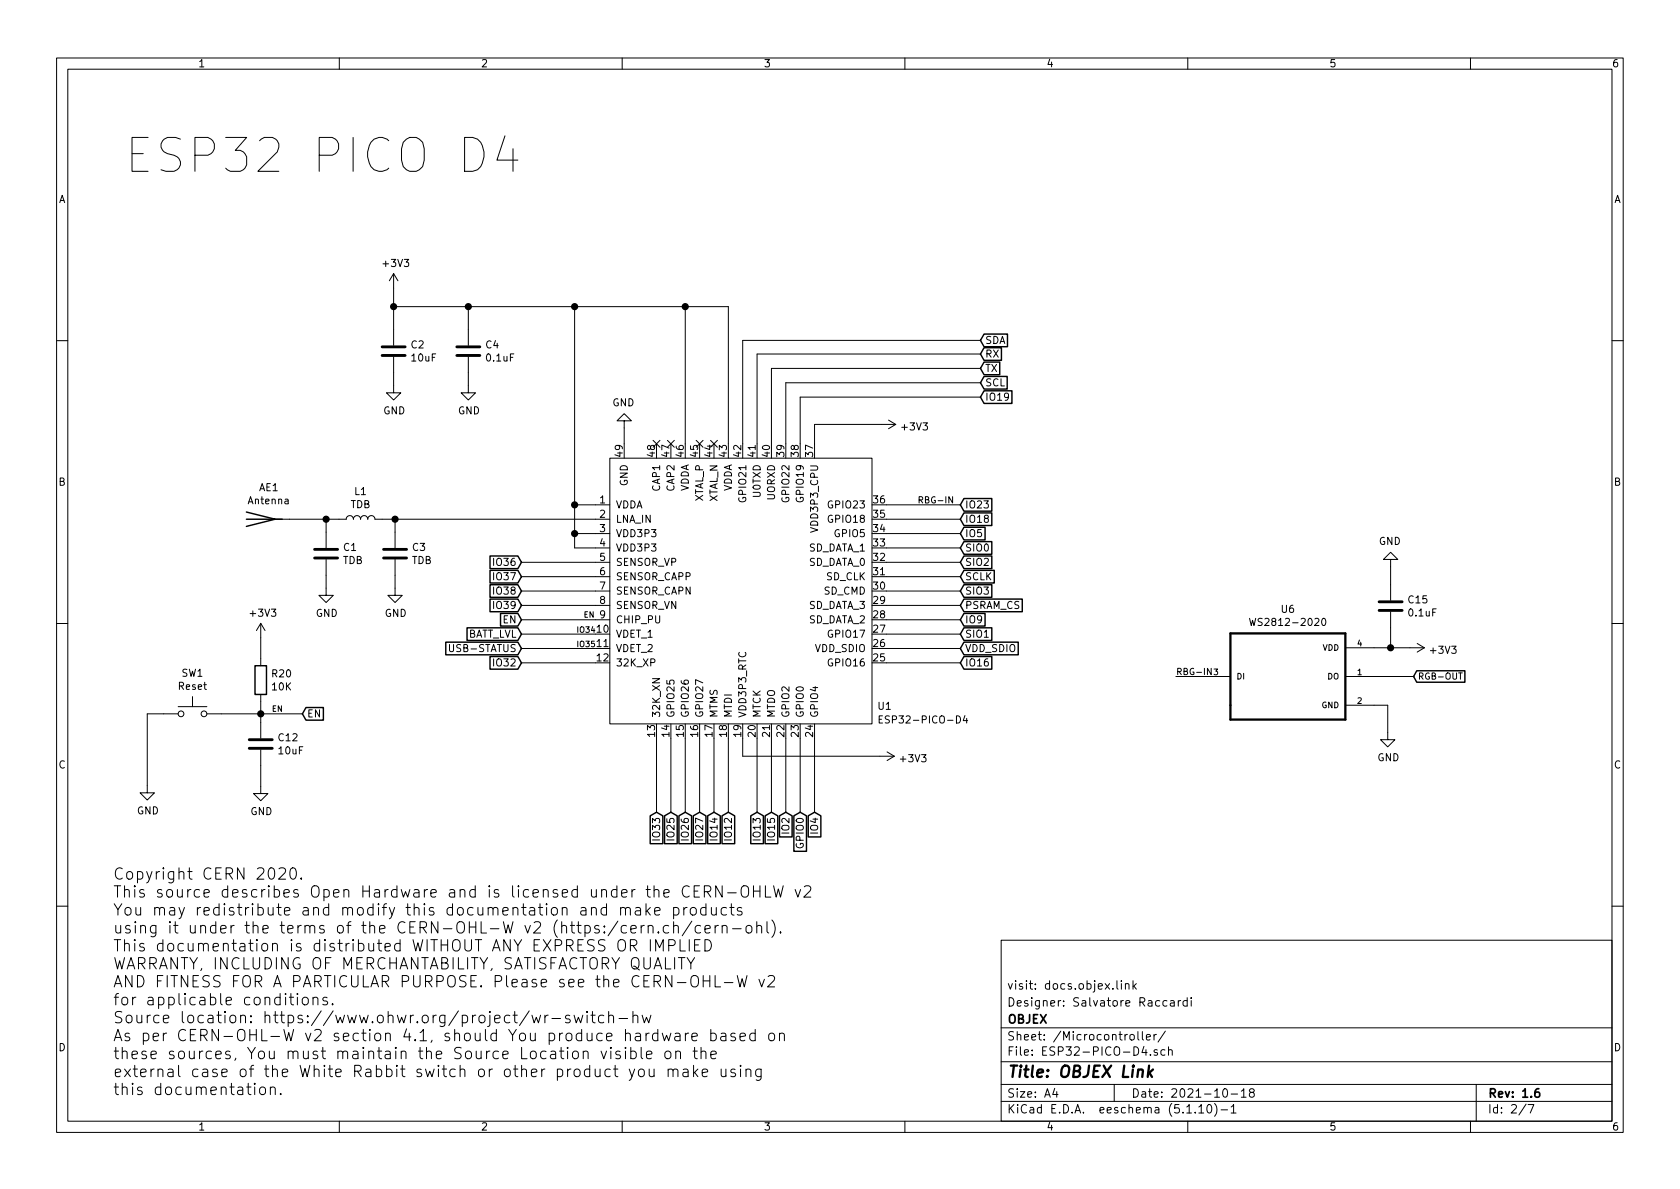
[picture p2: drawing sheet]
<svg xmlns="http://www.w3.org/2000/svg" width="297mm" height="210mm" viewBox="0 0 297 210" stroke-linecap="round" stroke-linejoin="round" font-family="sans-serif">
<g fill="none" stroke="#000" stroke-width=".18">
<path d="M10 10.3h277v189.9h-277zM12 12.2h273v186.1h-273zM60 10.3v1.9M110 10.3v1.9M160 10.3v1.9M210 10.3v1.9M260 10.3v1.9M89.3 24l-1.4 4.3h3.7M90.7 26.3v4M69.6 48.4v12.7M69.6 48.4l-.8 1.3M69.6 48.4l.8 1.3"/>
<path d="M69.6 54.2h59.2v24.3M82.8 54.2v6.9M101.6 54.2v42.7h6.2M121.2 54.2v24.3M10 60.2h2M69.6 63.1v6.4h1.3l-1.3 1.2-1.3-1.2h1.3M82.8 63.1v6.4h1.3l-1.3 1.2-1.3-1.2h1.3M110.4 74.4h1.2l-1.2-1.3-1.3 1.3h1.3v4.1M115.5 77.9l1.2 1.2M116.7 77.9l-1.2 1.2M118 77.9l1.2 1.2M119.2 77.9l-1.2 1.2"/>
<path d="M123.1 77.9l1.2 1.2M124.3 77.9l-1.2 1.2M125.6 77.9l1.2 1.2M126.8 77.9l-1.2 1.2M157.1 74.3l1.3 .8M158.4 75.1h-14.4v3.4M158.4 75.1l-1.3 .7M173.4 70.2h-31.9v8.3M173.4 67.7h-34.5v10.8M173.4 65.1h-37v13.4M173.4 62.6h-39.5v15.9M173.4 60.2h-42.1v18.3"/>
<path d="M285 60.2h2M48.6 91.8h12.6a.63 .63 0 0 1 .6-.6 .63 .63 0 0 1 .7 .6 .63 .63 0 0 1 .6-.6 .63 .63 0 0 1 .7 .6 .63 .63 0 0 1 .6-.6 .63 .63 0 0 1 .6 .6 .63 .63 0 0 1 .7-.6 .63 .63 0 0 1 .6 .6h41.5M57.7 98.9v6.4h1.2l-1.2 1.2-1.3-1.2h1.3M57.7 91.8v5.1M69.8 98.9v6.4h1.3l-1.3 1.2-1.2-1.2h1.2M69.8 91.8v5.1M92.2 99.4h15.6M101.6 89.3h6.2M101.6 94.4h6.2M107.8 81h46.4v47h-46.4zM156.7 89.3h13.1M156.7 91.8h13.1"/>
<path d="M156.7 94.4h13.1M156.7 96.9h13.1M156.7 99.4h13.1M168.4 87.8v1.1l-.6-1.1v1.1M245.9 98.9h1.2l-1.2-1.2-1.3 1.2h1.3v7.3M10 110.3h2M46.1 110.2l-.8 1.3M46.1 110.2v7.5M46.1 110.2l.8 1.3M79.5 114v1l.2 .2h.4l.1-.2v-1M92.2 102h15.6M92.2 104.5h15.6"/>
<path d="M92.2 107.1h15.6M92.2 109.6h15.6M92.2 114.7h13.1M92.2 112.1h13.1M92.2 117.2h13.1M156.7 102h13.1M156.7 104.5h13.1M156.7 107.1h13.1M156.7 109.6h13.1M156.7 114.7h13.1M156.7 112.1h13.1M156.7 117.2h13.1"/>
<path d="M207.9 119.6h9.7M214.1 118.2v1.1l-.6-1.1v1.1M220.9 109.3l.3 1.3 .3-.9 .2 .9 .3-1.3M233.8 109.5l.2-.2a.67 .67 0 0 1 .4 .7 .67 .67 0 0 1-.4 .6l-.3-.5zM237.9 119.6h12M237.9 114.5h13.9M245.9 108.2v6.3M250.6 113.8l1.2 .7M251.8 114.5l-1.2 .8M257.9 119h.6M285 110.3h2M31.5 126.2h-5.5v14h1.3l-1.3 1.3-1.2-1.3h1.2"/>
<path d="M31.5 125h5.1M34 123.2v1.8M36.6 126.2h16.9M46.1 132.6v7.7h1.3l-1.3 1.3-1.3-1.3h1.3M46.1 122.8v7.8M116.1 130.6v13M118.6 130.6v13M121.2 130.6v13M123.7 130.6v13M126.2 130.6v13M128.8 130.6v13M131.3 130.6v3.1h26.8"/>
<path d="M133.9 130.6v13M136.4 130.6v13M138.9 130.6v13M141.5 130.6v13M144 130.6v13M155.4 127.2h.5M156 126.6h-.6v1.3h.6M156.8 133l1.3 .7M158.1 133.7l-1.3 .8M170.6 126.5l-.3 .9h.8M170.9 127v.9M237.9 124.7h7.5v6.1h1.2l-1.2 1.3-1.3-1.3h1.3"/>
<path d="M49.3 153.6l.3-.1h.5a.49 .49 0 0 1 .4 .5l-.1 .3-1.1 1.2h1.2M51.4 153.6a.49 .49 0 0 1 .5-.1 .49 .49 0 0 1 .4 .3 1.03 1.03 0 0 1-.6 1.7 1.18 1.18 0 0 1-.4-1.7zM53.3 155.3v.2l-.1-.1 .1-.1v.2M114.2 159.8v2M122.7 157.6h.7M123.7 156.6h-1v2h1M124.5 157.7h.8a.54 .54 0 0 0 .4-.5 .54 .54 0 0 0-.4-.6h-.8v2M124.8 159.8v2M125 157.7l.7 .9M127.7 156.6v2l-1.2-2v2M128.7 157.9h1.5M129.3 159.8v1.7l.1 .2 .4 .1"/>
<path d="M131.1 156.9a.66 .66 0 0 1 .8-.3 .66 .66 0 0 1 .5 .7v.7a.66 .66 0 0 1-.4 .6 .66 .66 0 0 1-.7-.1 1.58 1.58 0 0 1-.2-1.6zM133.2 157.6h1.2M133.2 156.6v2M134.4 156.6v2M135.3 156.6v2h1M136.8 156.6l.4 2 .4-1.4 .4 1.4 .5-2M140.6 157.3l.5 1.3 .5-1.3M142.2 156.8l.3-.2h.5l.3 .2 .1 .4-.1 .3-1.2 1.1h1.3M10 160.2h2M51.2 176.3h.7M51.4 175.7v1.7l.1 .2 .4 .1M52.6 175.7l-.1 .1h.2l-.1-.1v.2"/>
<path d="M52.6 176.3v1.4M53.5 176.5a.55 .55 0 0 1 .6-.2 .55 .55 0 0 1 .4 .4v.6a.56 .56 0 0 1-.5 .4 .56 .56 0 0 1-.6-.4zM55.3 176.5a.5 .5 0 0 1 .9 .1v1.1M55.3 176.3v1.4M57.8 176.4l-.4-.1-.3 .3 .1 .3 .6 .2 .1 .2-.1 .3-.1 .1-.6-.1M58.8 177.5l.1 .1-.1 .1-.1-.1 .1-.1v.2M94.1 179.5l.3 1.4 .4-1 .4 1 .4-1.4M96.3 179.5v1.4M96.9 179.5l-.4 .1-.2 .3M100.7 179.6l-.4-.1-.3 .3 .1 .3 .6 .2 .1 .2-.1 .3-.1 .1-.6-.1M101.5 179.5l.4 1.4 .4-1 .4 1 .3-1.4M103.8 178.9l-.1 .1h.1v-.1v.1"/>
<path d="M103.8 179.5v1.4M104.5 179.5h.7M104.7 178.9v1.7l.2 .2 .3 .1M106.8 179.6l-.6-.1-.4 .4v.6l.2 .3 .2 .1 .6-.1M107.6 179.7a.52 .52 0 0 1 .8-.1l.1 1.3M107.6 178.9v2M109.7 160.7a.49 .49 0 0 1 .9 .1v1M109.7 160.5v1.3M110.6 160.8l.1-.2a.48 .48 0 0 1 .8 .2v1M111.5 164.3l1-.2-.1-.4-.6-.1-.3 .3 .1 1 .2 .1 .6-.1M111.9 179.7a.5 .5 0 0 1 .9 .1v1.1M111.9 178.9v2"/>
<path d="M112.4 160.6l.2-.1 .6 .1 .1 1.2M113.3 161l-.7 .1a.39 .39 0 0 0-.3 .3 .39 .39 0 0 0 .3 .4l.7-.1M113.4 163.6v1.4M113.5 179.5l.4 1.4 .4-1 .4 1 .4-1.4M113.9 163.6l-.4 .1-.1 .3M114.4 161.1l.6 .7M114.6 163.8a.49 .49 0 0 1 .9 .1v1.1M114.6 163.6v1.4M115 160.5l-.8 .7M115 166.2v2M115.7 161.1l1-.1-.1-.4-.6-.1-.3 .3 .1 .9 .2 .1 .6-.1M115.9 168.2v-2l.7 1.4 .7-1.4v2"/>
<path d="M116.4 164.8l.1 .1-.1 .1-.1-.1 .1-.1v.2M118.2 163.7l-.5-.1-.4 .4v.6l.2 .3 .2 .1 .5-.1M118.2 167.2h.8a.54 .54 0 0 0 .4-.5 .54 .54 0 0 0-.4-.5h-.8v2M119.1 160.6l.6-.1 .3 .4v.5l-.1 .3-.2 .1-.6-.1M119.1 163.8a.47 .47 0 0 1 .8 .1v1.1M119.1 160.5v2M119.1 163v2M120.2 166.2v2h1M120.9 160.5v1.3M121.5 160.5l-.4 .1-.2 .3M121.5 169.3l.6 1.1 .7-1.1M121.9 166.2v2"/>
<path d="M122.1 160.7a.55 .55 0 0 1 .6-.2 .55 .55 0 0 1 .4 .4v.5a.55 .55 0 0 1-.5 .4 .55 .55 0 0 1-.6-.4zM122.1 170.4v.9M122.3 162.9l-1.7 2.6M122.8 167.1h.7M123.8 166.2h-1v2h1M123.9 163.7l-.6-.1-.4 .4v.6l.2 .3 .2 .1 .6-.1M124.3 172.5v2M124.3 173.5h1.2M124.6 164.3l1-.2-.1-.4-.6-.1-.3 .3 .1 1 .2 .1 .6-.1M124.6 166.2a1.06 1.06 0 0 1 1.2 .6 1.06 1.06 0 0 1-.4 1.3l-.8 .1zM124.8 160.6l-.5-.1-.4 .4v.5l.2 .3 .2 .1 .5-.1M125.5 172.5v2"/>
<path d="M125.8 160.5l.1 1.2a.53 .53 0 0 0 .7-.1M126.4 172.5v2h1M126.4 163.6v1.4M126.6 160.5v1.3M127 163.6l-.4 .1-.2 .3M127.7 163.8a.52 .52 0 0 1 .7-.1l.1 1.3M127.7 163.6v1.4M128.1 173.8h1.5M128.4 160.6l-.5-.1-.4 .4v.5l.2 .3 .2 .1 .5-.1M129 160.5h.8M129.5 164.2h1.5M130.4 172.5l.4 2 .4-1.4 .4 1.4 .5-2"/>
<path d="M131.1 160.6a.5 .5 0 0 0-.7 .2l.1 .3a.68 .68 0 0 1 .7 .3l-.1 .3-.2 .1-.5-.1M132 163.8a.55 .55 0 0 1 .5-.2 .55 .55 0 0 1 .4 .4v.6a.54 .54 0 0 1-.5 .4 .54 .54 0 0 1-.5-.4zM133.8 163.8a.49 .49 0 0 1 .9 .1v1.1M133.8 163v2M134.2 173.2l.5 1.3 .5-1.3M135.6 163v1.7l.3 .3M135.8 172.7l.3-.2h.5l.3 .2 .1 .4-.1 .3-1.2 1.1h1.3M136.5 162.7a2.29 2.29 0 0 1 0 3.1M138 164.8l.1 .1-.1 .1v-.2v.2M177 166.3h108v32h-108zM197.5 173.4v1.3l.2 .2M198.3 173.4v.2"/>
<path d="M198.3 173.9v1M199 174.1l.2-.2 .3 .1 .1 .9M199 173.9v1M200.3 173.4v1.5M200.5 174.4l.4 .5M200.9 173.9l-.6 .6M206.3 177l-.4-.1-.3 .3 .1 .6 .2 .1 .4-.1M207 177h.5l.1 .9M207.6 177.3l-.5 .1-.2 .2 .1 .2 .1 .1 .5-.1M208.3 176.9v1M208.8 176.9l-.3 .1-.2 .2M209.9 177l-.4-.1-.3 .3v.6l.3 .1 .4-.1"/>
<path d="M209.9 176.4v1.5M210.6 176.4v.2M210.6 176.9v1M285 160.2h2M45 192.2v1.4M46.1 192.3a.52 .52 0 0 1 .8 .3v.6a.54 .54 0 0 1-.5 .4 .54 .54 0 0 1-.5-.4v-.6zM47.8 192.4a.52 .52 0 0 1 .8-.1l.1 1.3M47.8 192.2v1.4M49.6 193.4v.2l-.1-.1 .1-.1v.2M60 198.3v1.9M97.6 180.1h1.5M106.3 185.9l.5 1.3 .4-1.3"/>
<path d="M108 185.9v1.3M109.4 180.1h1.6M109.6 186l-.5-.1-.2 .3 .1 .3 .6 .1 .1 .2-.1 .3-.2 .1-.5-.1M110 198.3v1.9M110.6 185.9v1.3M111.3 189l.4 1.4M111.5 186l.6-.1 .4 .4v.5l-.2 .3-.2 .1-.6-.1M111.5 185.2v2M112.2 189l-.7 1.9-.2 .2M113 189.2a.53 .53 0 0 1 .5-.2 .53 .53 0 0 1 .4 .4v.6a.54 .54 0 0 1-.5 .4 .54 .54 0 0 1-.5-.4zM113.4 185.2v1.7l.2 .3M114.3 186.5l1-.1-.1-.4-.6-.1-.3 .3 .1 .9 .2 .1 .6-.1"/>
<path d="M114.8 189l.1 1.3a.52 .52 0 0 0 .7-.1M115.6 189v1.4M117.1 182.7l.4 1.3 .4-.9 .3 .9 .4-1.3M117.7 186.1a.55 .55 0 0 1 .5-.2 .55 .55 0 0 1 .4 .4v.5a.55 .55 0 0 1-.5 .4 .55 .55 0 0 1-.5-.4zM118.1 189.2a.52 .52 0 0 1 .8-.1l.1 1.3M118.1 189v1.4M119 189.3l.1-.2a.48 .48 0 0 1 .8 .2v1.1M119.4 182.8l.2-.1 .5 .1 .1 1.2M119.5 186.1a.47 .47 0 0 1 .8 .1v1M119.5 185.9v1.3M120.2 183.2l-.6 .1a.39 .39 0 0 0-.3 .4 .39 .39 0 0 0 .3 .3l.6-.1M120.8 189.1l.2-.1 .6 .1 .1 1.3"/>
<path d="M121.2 182.7v1.3M121.7 189.5l-.7 .1a.39 .39 0 0 0-.3 .4 .39 .39 0 0 0 .3 .4l.7-.1M121.8 182.7l-.4 .1-.2 .3M122.3 183.4l1-.2-.1-.4-.6-.1-.3 .3 .1 .9 .2 .1 .6-.1M122.5 185.9h.8M122.6 188.4v2M122.8 185.2v1.7l.1 .2 .4 .1M122.8 189.6l.6 .8M123.4 189l-.8 .8M124 186.1a.5 .5 0 0 1 .8 .1v1M124 185.2v2M124.2 189.7l.9-.2-.1-.4-.6-.1-.2 .3 .1 1 .1 .1 .6-.1"/>
<path d="M125.7 182.8l.6-.1 .3 .4v.6l-.2 .2-.1 .1-.6-.1M125.7 186.5l.9-.1-.1-.4-.5-.1-.3 .3 .1 .9 .2 .1 .5-.1M125.7 182v2M127.5 182.8l.2-.1 .6 .1v1.2M127.5 189l.1 1.3a.52 .52 0 0 0 .7-.1M128.3 183.2l-.6 .1a.39 .39 0 0 0-.3 .4 .39 .39 0 0 0 .3 .3l.6-.1M128.3 189v1.4M130 182.8a.48 .48 0 0 0-.8 .2l.1 .3a.68 .68 0 0 1 .8 .4l-.3 .3-.6-.1M130 189.1a.48 .48 0 0 0-.8 .2l.1 .3a.68 .68 0 0 1 .8 .4l-.3 .4-.6-.1M130.8 183.4l1-.2-.1-.4-.6-.1-.3 .3 .1 .9 .2 .1 .6-.1M130.9 188.4l-.1 .1h.2l-.1-.1v.2M130.9 189v1.4"/>
<path d="M131.9 189.2a.49 .49 0 0 1 .9 .1v1.1M131.9 189v1.4M133.5 182.8l-.6-.1-.3 .4v.6l.2 .2 .1 .1 .6-.1M133.5 182v2M134.6 189v1.7a.56 .56 0 0 1-.9 .3M134.6 189.1l-.6-.1-.4 .4v.6l.2 .3 .2 .1 .6-.1M136 182.9a.55 .55 0 0 1 .5-.2 .55 .55 0 0 1 .5 .4v.6a.54 .54 0 0 1-.6 .4 .54 .54 0 0 1-.5-.4zM137.8 182.9a.49 .49 0 0 1 .9 .1v1M137.8 182.7v1.3M160 198.3v1.9M177 194.8h108M177 191.8h108"/>
<path d="M177 187.8h108M177 181.8h108M186.5 192.5l-.4 1h1M186.8 193v1M197 191.8v3M199.8 183.1l.3-.2 .4 .2v.7l-.2 .1-.5-.1zM201.2 182.4v1.3l.2 .2M202 182.4v1.3l.2 .2M202.3 185l-.4 1.1h.9M202.6 185.6v1M202.7 183.4l.7-.1-.1-.3-.4-.1-.2 .2 .1 .7h.5M203.4 186.5v.1"/>
<path d="M204 182.9v1M204.5 182.9l-.5 .3M204.6 185.7a.37 .37 0 0 0-.6 .1l.1 .2 .5 .2 .1 .1-.2 .3-.5-.1M206 185.7l-.5-.1-.2 .3v.6l.2 .1 .5-.1M206 182.3l-1.3 2M206.6 185.7h.1a.37 .37 0 0 1 .6 .1v.8M206.6 185.1v1.5M210 198.3v1.9M211.3 196.7v.1M212 195.8l.4-.5v1.5M212 196.8h.8M213.5 195.5l.2-.2a.81 .81 0 0 1 .6 .6 .81 .81 0 0 1-.3 .8l-.1 .1a.79 .79 0 0 1-.4-1.3z"/>
<path d="M214.8 195.1a1.79 1.79 0 0 1 0 2.3M215.9 196.3h1.1M216.3 192.7l.4-.2a.94 .94 0 0 1 0 1.5 .79 .79 0 0 1-.4-1.3zM217.7 195.8l.4-.5v1.5M217.7 193.5h1.1M217.7 196.8h.8M219.5 193l.4-.5v1.5M219.5 194h.8M221.2 193.2l-.3-.3 .1-.2 .2-.2 .4 .1 .2 .2-.1 .2-.6 .2a.48 .48 0 0 0-.1 .7l.2 .1 .5-.1a.48 .48 0 0 0-.1-.7h-.1M260 198.3v1.9M261 191.8v6.5M269.8 195.2l-1.2 2"/>
<path d="M270.2 195.3h1l-.6 1.5"/>
<circle cx="32" cy="126.2" r=".51"/>
<circle cx="36.1" cy="126.2" r=".51"/>
</g>
<path d="M272.1 192.5a.62 .62 0 0 0-.7 .7v.7l.3 .1 .5-.1v-.5l-.1-.2-.4-.1-.3 .3" fill="none" stroke="#000" stroke-width=".3"/>
<path d="M217.6 112h20.3v15.2h-20.3zM203.2 188.4l-.3 2M203.2 189.7l.5 .7M203.9 189.1l-.9 .8" fill="none" stroke="#000" stroke-width=".41"/>
<path d="M67.6 62.9h4M67.6 61.3h4M80.8 62.9h4M80.8 61.3h4M55.6 98.7h4.1M55.6 97.1h4.1M67.8 98.7h4.1M67.8 97.1h4.1M243.8 107.9h4.1M243.8 106.4h4.1M44.1 132.3h4M44.1 130.8h4" fill="none" stroke="#000" stroke-width=".51"/>
<g fill="none" stroke="#000" stroke-width=".25">
<path d="M174 59.1h4.1v2.2h-4.1l-.6-1.1zM174 64h2.8v2.3h-2.8l-.6-1.2zM174 61.5h3.1v2.2h-3.1l-.6-1.1zM174 66.6h4.1v2.2h-4.1l-.6-1.1zM174 69.1h4.9v2.2h-4.9l-.6-1.1zM43.6 90.5l5 1.3-5 1.3M43.6 91.8h6.3M86.6 98.3h5l.6 1.1-.6 1.2h-5zM170.4 95.8h5v2.2h-5l-.6-1.1zM170.4 98.3h5v2.3h-5l-.6-1.2zM170.4 88.2h5v2.2h-5l-.6-1.1zM170.4 90.7h5v2.2h-5l-.6-1.1z"/>
<path d="M170.4 93.2h3.8v2.3h-3.8l-.6-1.1zM45.1 117.7h2v5.1h-2zM78.8 113.6h12.8l.6 1.1-.6 1.1h-12.8zM82.6 111h9l.6 1.1-.6 1.2h-9zM86.6 103.4h5l.6 1.1-.6 1.1h-5zM86.6 105.9h5l.6 1.2-.6 1.1h-5zM86.6 100.9h5l.6 1.1-.6 1.1h-5zM86.6 116.1h5l.6 1.1-.6 1.1h-5zM88.5 108.5h3.1l.6 1.1-.6 1.1h-3.1zM170.4 100.9h5.4v2.2h-5.4l-.6-1.1zM170.4 103.4h5v2.2h-5l-.6-1.1zM170.4 105.9h10.3v2.3h-10.3l-.6-1.1z"/>
<path d="M170.4 111h5v2.3h-5l-.6-1.2zM170.4 113.6h9.6v2.2h-9.6l-.6-1.1zM170.4 108.5h3.8v2.2h-3.8l-.6-1.1zM170.4 116.1h5v2.2h-5l-.6-1.1zM250.5 118.6h8.5v2h-8.5l-.6-1zM54.1 125.1h3.1v2.2h-3.1l-.6-1.1zM115 144.3l1.1-.7 1.1 .7v4.9h-2.2zM117.5 144.3l1.1-.7 1.1 .7v4.9h-2.2zM120 144.3l1.2-.7 1.1 .7v4.9h-2.3zM122.6 144.3l1.1-.7 1.1 .7v4.9h-2.2zM125.1 144.3l1.1-.7 1.2 .7v4.9h-2.3zM127.7 144.3l1.1-.7 1.1 .7v4.9h-2.2z"/>
<path d="M132.7 144.3l1.2-.7 1.1 .7v4.9h-2.3zM135.3 144.3l1.1-.7 1.1 .7v4.9h-2.2zM137.8 144.3l1.1-.7 1.2 .7v3.7h-2.3zM140.4 144.3l1.1-.7 1.1 .7v6.2h-2.2zM142.9 144.3l1.1-.7 1.1 .7v3.7h-2.2z"/>
</g>
<g fill="#000" stroke="#000" stroke-width=".25">
<circle cx="69.6" cy="54.2" r=".51"/>
<circle cx="82.8" cy="54.2" r=".51"/>
<circle cx="101.6" cy="54.2" r=".51"/>
<circle cx="121.2" cy="54.2" r=".51"/>
<circle cx="57.7" cy="91.8" r=".51"/>
<circle cx="69.9" cy="91.8" r=".51"/>
<circle cx="101.6" cy="94.4" r=".51"/>
<circle cx="101.6" cy="89.3" r=".51"/>
<circle cx="245.9" cy="114.5" r=".51"/>
<circle cx="46.1" cy="126.2" r=".51"/>
</g>
<text font-size="8.3" x="21.8" y="30.6">ESP32 PICO D4</text>
<g font-size="2.8">
<text x="19.9" y="155.6">Copyright CERN 2020.</text>
<text x="19.9" y="158.7">This source describes Open Hardware and is licensed under the CERN-OHLW v2</text>
<text x="19.9" y="161.9">You may redistribute and modify this documentation and make products</text>
<text x="19.9" y="165.1">using it under the terms of the CERN-OHL-W v2 (https:/cern.ch/cern-ohl).</text>
<text x="19.9" y="168.3">This documentation is distributed WITHOUT ANY EXPRESS OR IMPLIED</text>
<text x="19.9" y="171.4">WARRANTY, INCLUDING OF MERCHANTABILITY, SATISFACTORY QUALITY</text>
<text x="19.9" y="174.6">AND FITNESS FOR A PARTICULAR PURPOSE. Please see the CERN-OHL-W v2</text>
<text x="19.9" y="177.8">for applicable conditions.</text>
<text x="19.9" y="181">Source location: https://www.ohwr.org/project/wr-switch-hw</text>
<text x="19.9" y="184.1">As per CERN-OHL-W v2 section 4.1, should You produce hardware based on</text>
<text x="19.9" y="187.3">these sources, You must maintain the Source Location visible on the</text>
<text x="19.9" y="190.5">external case of the White Rabbit switch or other product you make using</text>
<text x="178" y="190.5">Title: OBJEX Link</text>
<text x="19.9" y="193.7">this documentation.</text>
</g>
<g font-size="2.1">
<text x="178" y="178">Designer: Salvatore Raccardi</text>
<text x="178" y="175">visit: docs.objex.link</text>
<text x="178" y="184">Sheet: /Microcontroller/</text>
<text x="178" y="181">OBJEX</text>
<text x="178" y="186.7">File: ESP32-PICO-D4.sch</text>
<text x="178" y="196.9">KiCad E.D.A. eeschema (5.1.10)-1</text>
<text x="178" y="194.1">Size: A4</text>
<text x="200" y="194.1">Date: 2021-10-18</text>
<text x="263" y="194.1">Rev: 1.6</text>
<text x="263" y="196.9">Id: 2/7</text>
</g>
<g font-size="1.8">
<text x="35" y="11.9">1</text>
<text x="85" y="11.9">2</text>
<text x="135" y="11.9">3</text>
<text x="185" y="11.9">4</text>
<text x="235" y="11.9">5</text>
<text x="285" y="11.9">6</text>
<text x="10.4" y="35.9">A</text>
<text x="285.4" y="35.9">A</text>
<text x="67.9" y="47.2">+3V3</text>
<text x="72.7" y="61.6">C2</text>
<text x="72.8" y="63.9">10uF</text>
<text x="85.9" y="61.6">C4</text>
<text x="86.1" y="63.9">0.1uF</text>
<text x="174.1" y="60.8">SDA</text>
<text x="174.1" y="65.8">TX</text>
<text x="174.1" y="63.2">RX</text>
<text x="108.3" y="71.9">GND</text>
<text x="174.1" y="68.3">SCL</text>
<text x="174.1" y="70.9">IO19</text>
<text x="67.8" y="73.3">GND</text>
<text x="81" y="73.3">GND</text>
<text x="159.6" y="76.1">+3V3</text>
<text x="110.1" y="80.7" transform="rotate(-90 110.1 80.7)">49</text>
<text x="115.8" y="80.7" transform="rotate(-90 115.8 80.7)">48</text>
<text x="118.4" y="80.7" transform="rotate(-90 118.4 80.7)">47</text>
<text x="120.9" y="80.7" transform="rotate(-90 120.9 80.7)">46</text>
<text x="123.4" y="80.7" transform="rotate(-90 123.4 80.7)">45</text>
<text x="126" y="80.7" transform="rotate(-90 126 80.7)">44</text>
<text x="128.5" y="80.7" transform="rotate(-90 128.5 80.7)">43</text>
<text x="131.1" y="80.7" transform="rotate(-90 131.1 80.7)">42</text>
<text x="133.6" y="80.7" transform="rotate(-90 133.6 80.7)">41</text>
<text x="136.1" y="80.7" transform="rotate(-90 136.1 80.7)">40</text>
<text x="138.7" y="80.7" transform="rotate(-90 138.7 80.7)">39</text>
<text x="141.2" y="80.7" transform="rotate(-90 141.2 80.7)">38</text>
<text x="143.8" y="80.7" transform="rotate(-90 143.8 80.7)">37</text>
<text x="10.4" y="85.9">B</text>
<text x="44" y="89.2">Antenna</text>
<text x="45.8" y="86.9">AE1</text>
<text x="62" y="89.9">TDB</text>
<text x="62.7" y="87.5">L1</text>
<text x="106.1" y="89">1</text>
<text x="108.8" y="89.9">VDDA</text>
<text x="111" y="86" transform="rotate(-90 111 86)">GND</text>
<text x="116.7" y="86.8" transform="rotate(-90 116.7 86.8)">CAP1</text>
<text x="119.3" y="86.8" transform="rotate(-90 119.3 86.8)">CAP2</text>
<text x="121.8" y="87" transform="rotate(-90 121.8 87)">VDDA</text>
<text x="124.3" y="88.8" transform="rotate(-90 124.3 88.8)">XTAL_P</text>
<text x="126.9" y="88.9" transform="rotate(-90 126.9 88.9)">XTAL_N</text>
<text x="129.4" y="87" transform="rotate(-90 129.4 87)">VDDA</text>
<text x="132" y="88.4" transform="rotate(-90 132 88.4)">GPIO21</text>
<text x="134.5" y="87.8" transform="rotate(-90 134.5 87.8)">U0TXD</text>
<text x="137" y="88.4" transform="rotate(-90 137 88.4)">UORXD</text>
<text x="139.6" y="88.4" transform="rotate(-90 139.6 88.4)">GPIO22</text>
<text x="142.1" y="88.4" transform="rotate(-90 142.1 88.4)">GPIO19</text>
<text x="146.8" y="89.9">GPIO23</text>
<text x="154.5" y="89">36</text>
<text x="170.6" y="89.9">IO23</text>
<text x="285.4" y="85.9">B</text>
<text x="106.1" y="91.6">2</text>
<text x="106.1" y="94.1">3</text>
<text x="108.8" y="92.5">LNA_IN</text>
<text x="108.8" y="95">VDD3P3</text>
<text x="144.7" y="93.6" transform="rotate(-90 144.7 93.6)">VDD3P3_CPU</text>
<text x="146.8" y="92.5">GPIO18</text>
<text x="147.8" y="95">GPIO5</text>
<text x="154.5" y="94.1">34</text>
<text x="154.5" y="91.6">35</text>
<text x="170.6" y="92.5">IO18</text>
<text x="170.6" y="95">IO5</text>
<text x="60.6" y="99.7">TDB</text>
<text x="60.8" y="97.4">C1</text>
<text x="72.8" y="99.7">TDB</text>
<text x="73" y="97.4">C3</text>
<text x="87.6" y="100.1">IO36</text>
<text x="106.1" y="96.6">4</text>
<text x="106.1" y="99.2">5</text>
<text x="106.1" y="101.7">6</text>
<text x="108.8" y="97.5">VDD3P3</text>
<text x="108.8" y="100.1">SENSOR_VP</text>
<text x="142.8" y="100.1">SD_DATA_0</text>
<text x="142.8" y="97.5">SD_DATA_1</text>
<text x="154.5" y="101.7">31</text>
<text x="154.5" y="99.2">32</text>
<text x="154.5" y="96.6">33</text>
<text x="170.6" y="97.5">SIO0</text>
<text x="170.6" y="100.1">SIO2</text>
<text x="243.8" y="96.4">GND</text>
<text x="87.6" y="105.2">IO38</text>
<text x="87.6" y="107.7">IO39</text>
<text x="87.6" y="102.6">IO37</text>
<text x="106.1" y="104.3">7</text>
<text x="106.1" y="106.8">8</text>
<text x="108.8" y="102.6">SENSOR_CAPP</text>
<text x="108.8" y="105.2">SENSOR_CAPN</text>
<text x="108.8" y="107.7">SENSOR_VN</text>
<text x="142.8" y="107.7">SD_DATA_3</text>
<text x="145.7" y="105.2">SD_CMD</text>
<text x="146.1" y="102.6">SD_CLK</text>
<text x="154.5" y="106.8">29</text>
<text x="154.5" y="104.3">30</text>
<text x="170.6" y="102.6">SCLK</text>
<text x="170.6" y="105.2">SIO3</text>
<text x="170.6" y="107.7">PSRAM_CS</text>
<text x="249.1" y="106.7">C15</text>
<text x="44.4" y="109.1">+3V3</text>
<text x="55.8" y="109.1">GND</text>
<text x="68" y="109.1">GND</text>
<text x="82.4" y="112.8">BATT_LVL</text>
<text x="89" y="110.2">EN</text>
<text x="105.6" y="111.9">10</text>
<text x="106.1" y="109.3">9</text>
<text x="108.8" y="112.8">VDET_1</text>
<text x="108.8" y="110.2">CHIP_PU</text>
<text x="142.8" y="110.2">SD_DATA_2</text>
<text x="146.8" y="112.8">GPIO17</text>
<text x="154.5" y="111.9">27</text>
<text x="154.5" y="109.3">28</text>
<text x="170.6" y="112.8">SIO1</text>
<text x="170.6" y="110.2">IO9</text>
<text x="222.1" y="110.7">WS2812-2020</text>
<text x="226.6" y="108.4">U6</text>
<text x="249.2" y="109">0.1uF</text>
<text x="32.1" y="119.7">SW1</text>
<text x="48.2" y="119.8">R20</text>
<text x="80" y="115.3">USB-STATUS</text>
<text x="87.6" y="117.9">IO32</text>
<text x="105.6" y="114.4">11</text>
<text x="105.6" y="117">12</text>
<text x="108.8" y="115.3">VDET_2</text>
<text x="108.8" y="117.9">32K_XP</text>
<text x="144.1" y="115.3">VDD_SDIO</text>
<text x="146.8" y="117.9">GPIO16</text>
<text x="154.5" y="117">25</text>
<text x="154.5" y="114.4">26</text>
<text x="170.6" y="115.3">VDD_SDIO</text>
<text x="170.6" y="117.9">IO16</text>
<text x="253.1" y="115.6">+3V3</text>
<text x="31.6" y="122">Reset</text>
<text x="48.2" y="122.1">10K</text>
<text x="155.3" y="125.5">U1</text>
<text x="49.3" y="131.1">C12</text>
<text x="54.3" y="126.9">EN</text>
<text x="115.8" y="130.2" transform="rotate(-90 115.8 130.2)">13</text>
<text x="116.7" y="127" transform="rotate(-90 116.7 127)">32K_XN</text>
<text x="118.4" y="130.2" transform="rotate(-90 118.4 130.2)">14</text>
<text x="119.3" y="127" transform="rotate(-90 119.3 127)">GPIO25</text>
<text x="120.9" y="130.2" transform="rotate(-90 120.9 130.2)">15</text>
<text x="121.8" y="127" transform="rotate(-90 121.8 127)">GPIO26</text>
<text x="123.4" y="130.2" transform="rotate(-90 123.4 130.2)">16</text>
<text x="124.3" y="127" transform="rotate(-90 124.3 127)">GPIO27</text>
<text x="126" y="130.2" transform="rotate(-90 126 130.2)">17</text>
<text x="126.9" y="127" transform="rotate(-90 126.9 127)">MTMS</text>
<text x="128.5" y="130.2" transform="rotate(-90 128.5 130.2)">18</text>
<text x="129.4" y="127" transform="rotate(-90 129.4 127)">MTDI</text>
<text x="131.1" y="130.2" transform="rotate(-90 131.1 130.2)">19</text>
<text x="132" y="127" transform="rotate(-90 132 127)">VDD3P3_RTC</text>
<text x="133.6" y="130.2" transform="rotate(-90 133.6 130.2)">20</text>
<text x="134.5" y="127" transform="rotate(-90 134.5 127)">MTCK</text>
<text x="136.1" y="130.2" transform="rotate(-90 136.1 130.2)">21</text>
<text x="137" y="127" transform="rotate(-90 137 127)">MTDO</text>
<text x="138.7" y="130.2" transform="rotate(-90 138.7 130.2)">22</text>
<text x="139.6" y="127" transform="rotate(-90 139.6 127)">GPIO2</text>
<text x="141.2" y="130.2" transform="rotate(-90 141.2 130.2)">23</text>
<text x="142.1" y="127" transform="rotate(-90 142.1 127)">GPIO0</text>
<text x="143.8" y="130.2" transform="rotate(-90 143.8 130.2)">24</text>
<text x="144.7" y="127" transform="rotate(-90 144.7 127)">GPIO4</text>
<text x="156.6" y="127.9">ESP32-PICO-D4</text>
<text x="10.4" y="135.9">C</text>
<text x="49.4" y="133.4">10uF</text>
<text x="159.4" y="134.8">+3V3</text>
<text x="243.5" y="134.6">GND</text>
<text x="285.4" y="135.9">C</text>
<text x="24.2" y="144">GND</text>
<text x="44.3" y="144.1">GND</text>
<text x="116.7" y="148.3" transform="rotate(-90 116.7 148.3)">IO33</text>
<text x="119.3" y="148.3" transform="rotate(-90 119.3 148.3)">IO25</text>
<text x="121.8" y="148.3" transform="rotate(-90 121.8 148.3)">IO26</text>
<text x="124.3" y="148.3" transform="rotate(-90 124.3 148.3)">IO27</text>
<text x="126.9" y="148.3" transform="rotate(-90 126.9 148.3)">IO14</text>
<text x="129.4" y="148.3" transform="rotate(-90 129.4 148.3)">IO12</text>
<text x="134.5" y="148.3" transform="rotate(-90 134.5 148.3)">IO13</text>
<text x="137" y="148.3" transform="rotate(-90 137 148.3)">IO15</text>
<text x="139.6" y="147.3" transform="rotate(-90 139.6 147.3)">IO2</text>
<text x="142.1" y="149.8" transform="rotate(-90 142.1 149.8)">GPIO0</text>
<text x="144.7" y="147.3" transform="rotate(-90 144.7 147.3)">IO4</text>
<text x="10.4" y="185.9">D</text>
<text x="285.4" y="185.9">D</text>
<text x="35" y="199.9">1</text>
<text x="85" y="199.9">2</text>
<text x="135" y="199.9">3</text>
<text x="185" y="199.9">4</text>
<text x="235" y="199.9">5</text>
<text x="285" y="199.9">6</text>
</g>
<g font-size="1.6">
<text x="162.2" y="89">RBG-IN</text>
<text x="207.9" y="119.4">RBG-IN</text>
<text x="250.6" y="120.2">RGB-OUT</text>
</g>
<g font-size="1.4">
<text x="101.9" y="111.9">IO34</text>
<text x="103.1" y="109.2">EN</text>
<text x="101.9" y="114.4">IO35</text>
<text x="214.6" y="119.4">3</text>
<text x="233.9" y="115.1">VDD</text>
<text x="240" y="119.4">1</text>
<text x="240" y="114.3">4</text>
<text x="48" y="125.9">EN</text>
<text x="218.6" y="120.1">DI</text>
<text x="233.7" y="125.2">GND</text>
<text x="234.7" y="120.1">DO</text>
<text x="240" y="124.5">2</text>
</g>
</svg>
